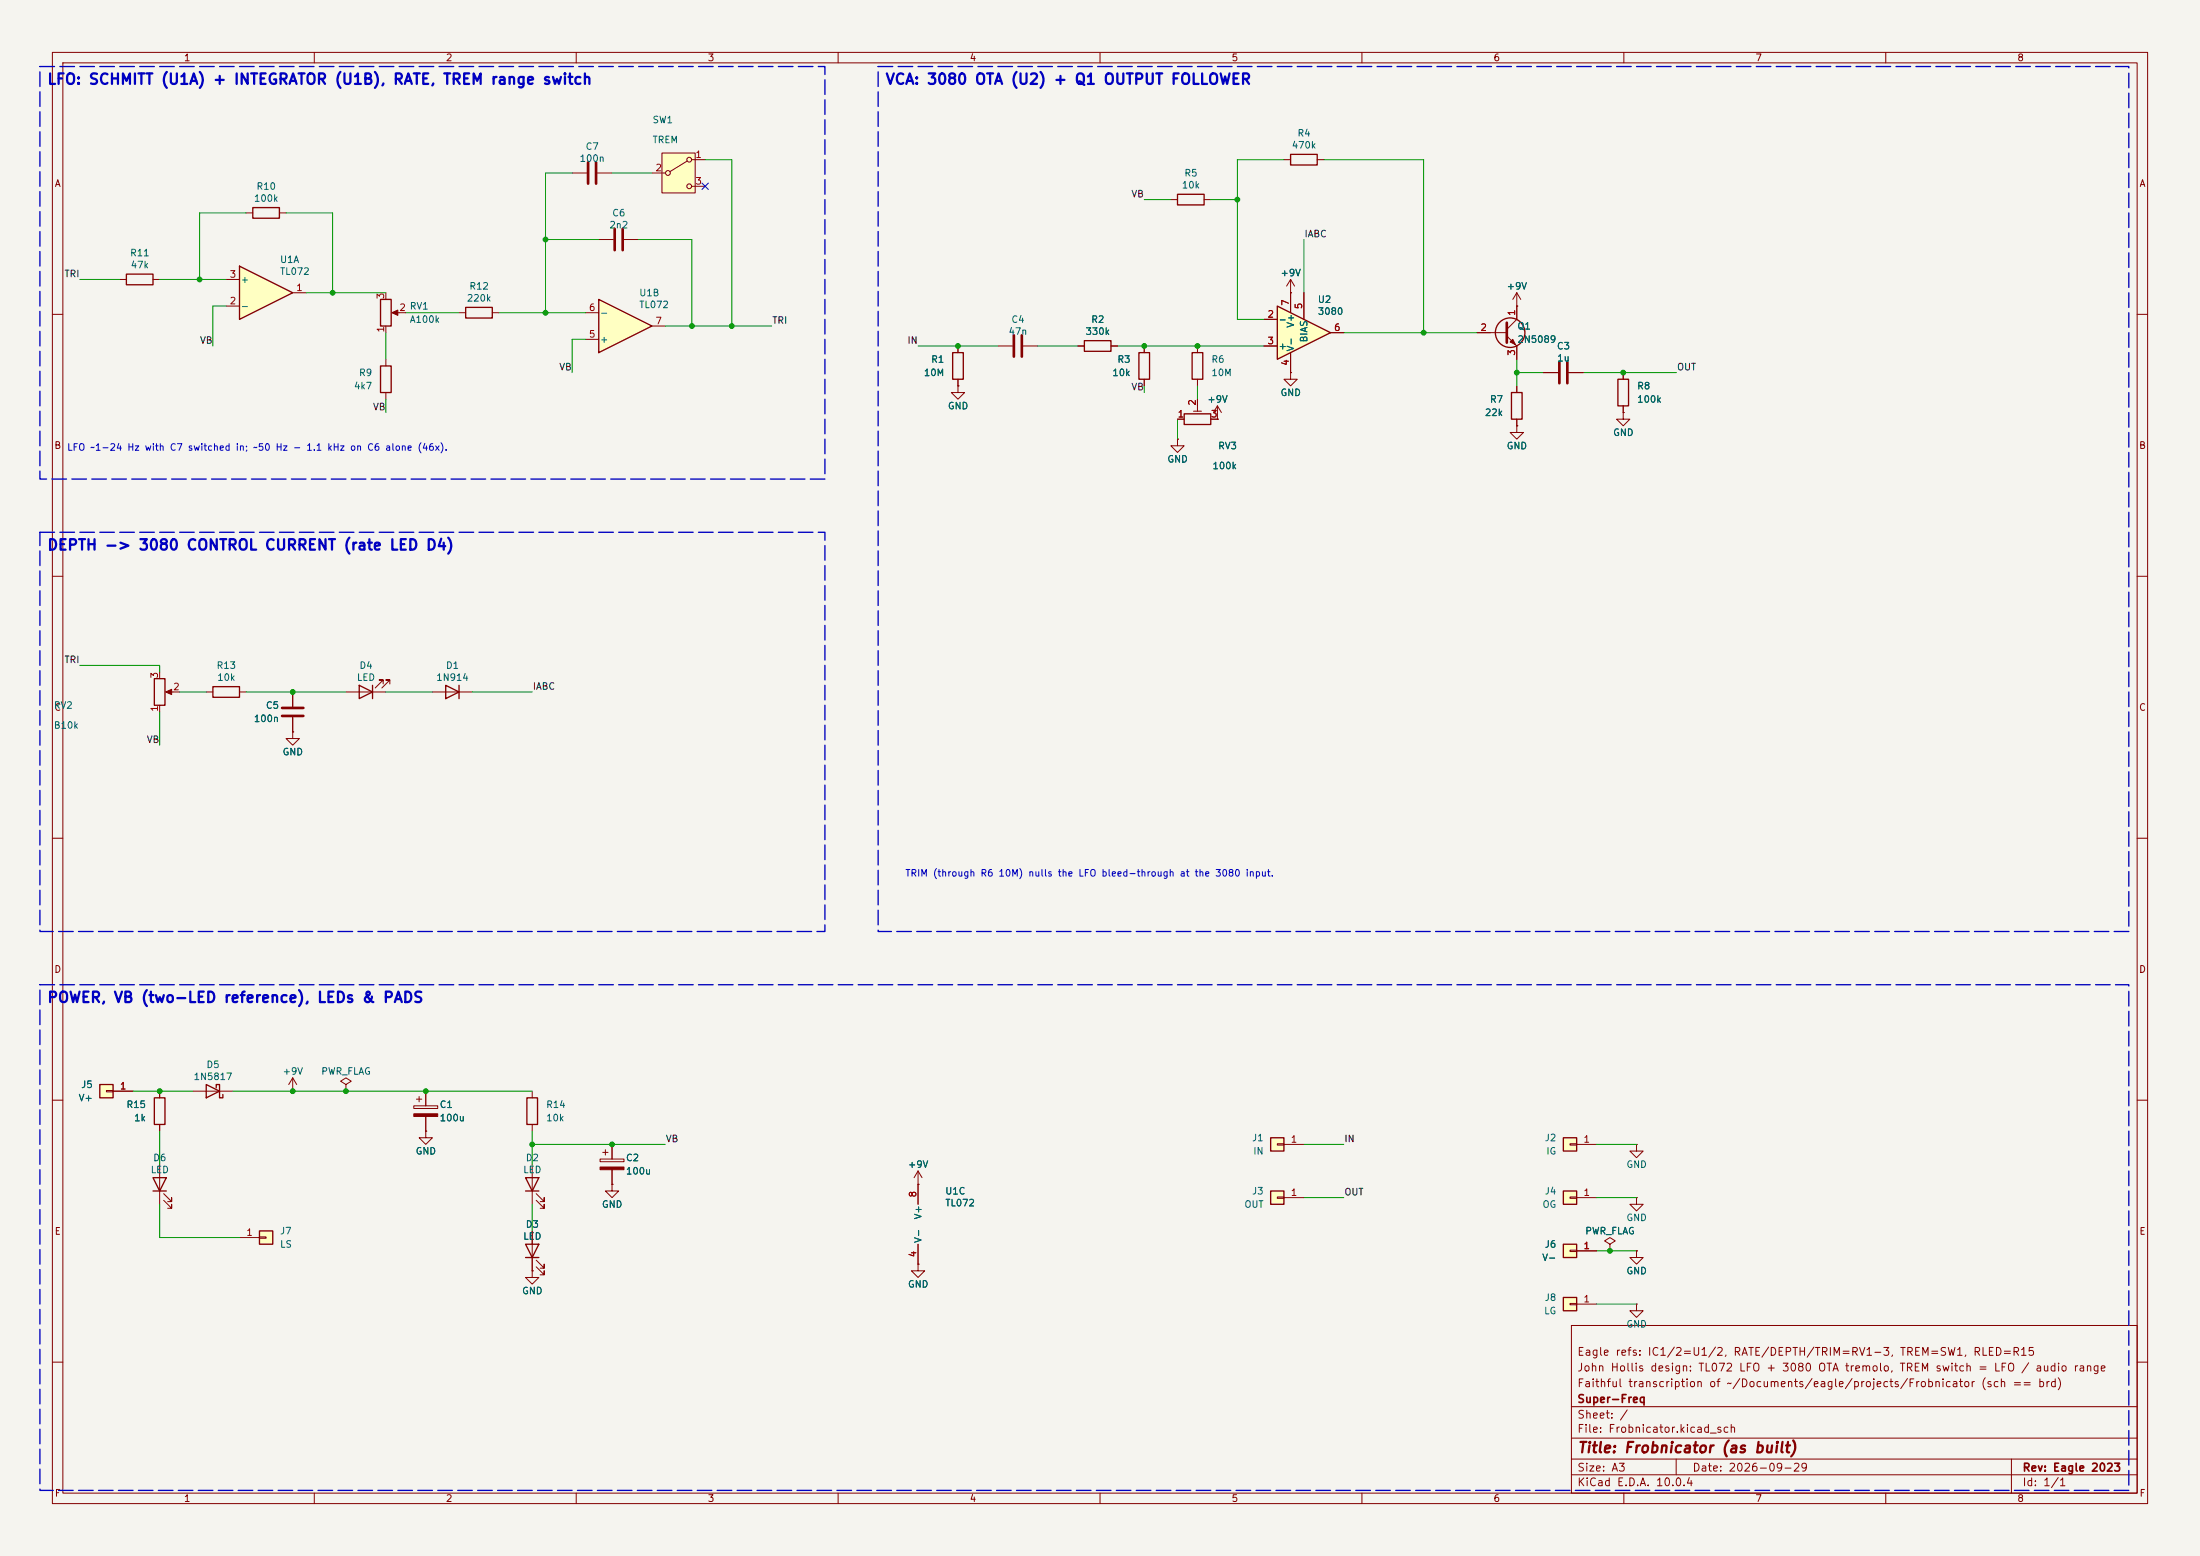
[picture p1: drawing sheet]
<svg xmlns="http://www.w3.org/2000/svg" width="420mm" height="297mm" viewBox="0 0 420 297" stroke-linecap="round" stroke-linejoin="round" font-family="sans-serif">
<path d="M0 0h420v297h-420z" fill="#f5f4ef" stroke="#f5f4ef" stroke-width=".19"/>
<g fill="none" stroke="#840000" stroke-width=".19">
<path d="M10 10h400v277h-400zM12 12h396v273h-396zM60 10v2M110 10v2M160 10v2M210 10v2M260 10v2M310 10v2M360 10v2M289.6 58.4h.1M289.6 55.9l-.8 1.3M289.6 55.9l.7 1.3"/>
<path d="M289.6 55.9v5.1l-1.9 1.9M10 60h2M281.9 63.5h5.8M287.7 64.1l1.9 1.9v2.6M294.6 71.1h2.8M299.5 71.1h2.8M408 60h2M10 110h2M408 110h2M66 132.1h7.7M73.2 130.6v-.8h-.8h.8l-1.6 1.5M74.4 130.6v-.8h-.7h.7l-1.5 1.5"/>
<path d="M82.5 132.1h7.7M10 160h2M408 160h2M10 210h2M408 210h2M101.6 234.9v7.7M102.4 241.8l1.5 1.5v-.7v.7h-.8M102.4 240.5l1.5 1.6v-.8v.8h-.8M300 253h108v32h-108zM10 260h2M300 278.5h108M300 274.5h108"/>
<path d="M300 268.5h108M320 278.5v3M384 278.5v6.5M408 260h2M60 285v2M110 285v2M160 285v2M210 285v2M260 285v2M300 281.5h108M310 285v2M360 285v2"/>
</g>
<g fill="none" stroke="#840000" stroke-width=".25">
<path d="M68.6 130.8l2.5 1.3-2.5 1.3zM71.1 130.8v2.6M85.1 130.8l2.5 1.3-2.5 1.3zM87.6 130.8v2.6M100.3 237.5h2.6l-1.3 2.5zM100.3 240h2.6"/>
<circle cx="288.3" cy="63.5" r="2.82"/>
</g>
<path d="M287.7 61.6v3.8M297.7 69.1v4.1M299.2 69.1v4.1" fill="none" stroke="#840000" stroke-width=".51"/>
<path d="M288.3 65.3l.5-.5 .5 1z" fill="#840000" stroke="#840000" stroke-width=".19"/>
<path d="M126.4 29.2h6.3v7.6h-6.3z" fill="#ffffc2"/>
<g fill="none" stroke="#840000" stroke-width=".19">
<path d="M124.5 33h2.5M126.4 29.2h6.3v7.6h-6.3zM131.2 30.7l-3.3 2.1M132.1 30.5h2.5M132.1 35.6h2.5"/>
<circle cx="127.5" cy="33" r=".46"/>
<circle cx="131.6" cy="35.6" r=".46"/>
<circle cx="131.6" cy="30.5" r=".46"/>
</g>
<path d="M243.8 58.4l10.2 5.1-10.2 5.1z" fill="#ffffc2"/>
<path d="M243.8 58.4l10.2 5.1-10.2 5.1z" fill="none" stroke="#840000" stroke-width=".25"/>
<path d="M109.2 33h2.8M114 33h2.8M246.4 55.9v3.8M248.9 55.9v5.1M241.3 61h2.5M241.3 66h2.5M246.4 67.3v3.8M254 63.5h2.5" fill="none" stroke="#840000" stroke-width=".19"/>
<path d="M112.3 31v4.1M113.8 31v4.1" fill="none" stroke="#840000" stroke-width=".51"/>
<path d="M19 207h2.6v2.6h-2.6z" fill="#ffffc2"/>
<path d="M19 207h2.6v2.6h-2.6zM29.5 209.6h2v5h-2z" fill="none" stroke="#840000" stroke-width=".25"/>
<path d="M20.3 208.2h1.3v.2h-1.3zM21.6 208.3h3.8M30.5 208.3v1.3M30.5 214.6v1.3" fill="none" stroke="#840000" stroke-width=".19"/>
<path d="M49.5 234.9h2.6v2.6h-2.6z" fill="#ffffc2"/>
<path d="M49.5 234.9h2.6v2.6h-2.6z" fill="none" stroke="#840000" stroke-width=".25"/>
<path d="M45.7 236.2h3.8M49.5 236.1h1.3v.2h-1.3zM175.3 226.1h.1M175.3 223.5l-.8 1.3M175.3 223.5l.7 1.3M175.3 223.5v6.4M175.3 237.5v3.8M175.3 241.3v1.3h1.2l-1.2 1.2-1.3-1.2h1.3M175.3 241.3h.1" fill="none" stroke="#840000" stroke-width=".19"/>
<path d="M242.6 217.2h2.5v2.5h-2.5z" fill="#ffffc2"/>
<path d="M242.6 217.2h2.5v2.5h-2.5z" fill="none" stroke="#840000" stroke-width=".25"/>
<path d="M243.8 218.3h1.3v.3h-1.3zM245.1 218.4h3.8" fill="none" stroke="#840000" stroke-width=".19"/>
<path d="M242.6 227.3h2.5v2.6h-2.5z" fill="#ffffc2"/>
<path d="M242.6 227.3h2.5v2.6h-2.5z" fill="none" stroke="#840000" stroke-width=".25"/>
<path d="M312.4 218.4v1.3h1.3l-1.3 1.3-1.3-1.3h1.3M312.4 218.4h.1M243.8 228.5h1.3v.2h-1.3zM245.1 228.6h3.8M307.3 237.5l1.1-.6-1.1-.7-1 .7 1 .6v1.3M307.3 238.8h.1M312.4 228.6v1.3h1.3l-1.3 1.2-1.3-1.2h1.3M312.4 228.6h.1" fill="none" stroke="#840000" stroke-width=".19"/>
<path d="M298.4 217.2h2.6v2.5h-2.6z" fill="#ffffc2"/>
<path d="M298.4 217.2h2.6v2.5h-2.6z" fill="none" stroke="#840000" stroke-width=".25"/>
<path d="M299.7 218.3h1.3v.3h-1.3zM301 218.4h3.8" fill="none" stroke="#840000" stroke-width=".19"/>
<path d="M298.4 227.3h2.6v2.6h-2.6z" fill="#ffffc2"/>
<path d="M298.4 227.3h2.6v2.6h-2.6z" fill="none" stroke="#840000" stroke-width=".25"/>
<path d="M299.7 228.5h1.3v.2h-1.3zM301 228.6h3.8" fill="none" stroke="#840000" stroke-width=".19"/>
<path d="M298.4 237.5h2.6v2.5h-2.6z" fill="#ffffc2"/>
<path d="M298.4 237.5h2.6v2.5h-2.6z" fill="none" stroke="#840000" stroke-width=".25"/>
<path d="M299.7 238.6h1.3v.3h-1.3zM301 238.8h3.8M312.4 238.8v1.2h1.3l-1.3 1.3-1.3-1.3h1.3M312.4 238.8h.1M312.4 248.9v1.3h1.3l-1.3 1.3-1.3-1.3h1.3M312.4 248.9h.1" fill="none" stroke="#840000" stroke-width=".19"/>
<path d="M298.4 247.6h2.6v2.6h-2.6z" fill="#ffffc2"/>
<path d="M298.4 247.6h2.6v2.6h-2.6z" fill="none" stroke="#840000" stroke-width=".25"/>
<path d="M299.7 248.8h1.3v.2h-1.3zM301 248.9h3.8" fill="none" stroke="#840000" stroke-width=".19"/>
<path d="M45.7 50.8l10.2 5.1-10.2 5.1z" fill="#ffffc2"/>
<path d="M45.7 50.8l10.2 5.1-10.2 5.1zM88.9 58.7h5.1v2h-5.1z" fill="none" stroke="#840000" stroke-width=".25"/>
<path d="M43.2 58.4h2.5M43.2 53.3h2.5M55.9 55.9h2.5M87.6 59.7h1.3M94 59.7h1.2" fill="none" stroke="#840000" stroke-width=".19"/>
<path d="M114.3 57.2l10.2 5-10.2 5.1z" fill="#ffffc2"/>
<g fill="none" stroke="#840000" stroke-width=".25">
<path d="M48.3 39.6h5v2.1h-5zM224.8 37.1h5.1v2h-5.1zM246.4 29.5h5.1v2h-5.1zM24.1 52.3h5.1v2.1h-5.1zM72.6 57.2h2.1v5h-2.1zM114.3 57.2l10.2 5-10.2 5.1zM72.6 69.9h2.1v5h-2.1zM181.9 67.3h2v5.1h-2zM207 65h5.1v2.1h-5.1zM217.4 67.3h2.1v5.1h-2.1zM226.1 79h5v2h-5zM227.6 67.3h2v5.1h-2z"/>
<path d="M288.5 74.9h2.1v5.1h-2.1zM308.9 72.4h2v5.1h-2zM29.5 129.5h2v5.1h-2zM40.6 131.1h5.1v2h-5.1zM39.4 207l2.5 1.3-2.5 1.3zM41.3 207.6v-.6h.6v2.6h.6v-.7M100.6 209.6h2v5h-2zM29.2 224.8h2.5l-1.2 2.5zM29.2 227.3h2.5M100.3 224.8h2.6l-1.3 2.5zM100.3 227.3h2.6"/>
</g>
<g fill="none" stroke="#840000" stroke-width=".19">
<path d="M223.5 38.1h1.3M229.9 38.1h1.2M245.1 30.5h1.3M251.5 30.5h1.2M22.9 53.3h1.2M29.2 53.3h1.3M47 40.6h1.3M53.3 40.6h1.3M73.7 55.9v1.3M75.2 59.7h2.3M111.8 59.7h2.5M114.3 45.7h2.8"/>
<path d="M119.1 45.7h2.8M246.4 55.9h.1M246.4 53.3l-.8 1.3M246.4 53.3l.7 1.3M246.4 53.3v6.4M248.9 55.9v5.1M289.6 58.4h.1M289.6 58.4v2.6M73.7 62.2v1.3M73.7 68.6v1.3M73.7 74.9v1.3M111.8 64.8h2.5"/>
<path d="M124.5 62.2h2.5M182.9 73.7v1.2h1.2l-1.2 1.3-1.3-1.3h1.3M182.9 73.7h.1M182.9 66v1.3M182.9 72.4v1.3M190.5 66h2.8M195.3 66h2.8M205.7 66h1.3M212.1 66h1.3M218.4 66v1.3M218.4 72.4v1.3M227.8 78.5h1.6"/>
<path d="M228.6 66v1.3M228.6 72.4v1.3M228.6 76.2v2.3M232.4 77.5l-.8 1.2M232.4 77.5l.8 1.2M232.4 77.5v2.5M241.3 66h2.5M241.3 61h2.5M246.4 71.1v1.3h1.2l-1.2 1.3-1.3-1.3h1.3M246.4 71.1h.1M246.4 67.3v3.8M254 63.5h2.5"/>
<path d="M281.9 63.5h2.6M289.6 66v2.6M289.6 73.7v1.2M294.6 71.1h2.8M299.5 71.1h2.8M309.9 78.7v1.3h1.2l-1.2 1.3-1.3-1.3h1.3M309.9 78.7h.1M309.9 71.1v1.3M309.9 77.5v1.2M224.8 83.8v1.3h1.3l-1.3 1.3-1.3-1.3h1.3M224.8 83.8h.1M224.8 80h1.3"/>
<path d="M231.1 80h1.3M232.4 80h.1M289.6 81.3v1.3h1.2l-1.2 1.2-1.3-1.2h1.3M289.6 81.3h.1M289.6 80v1.3M30.5 128.3v1.2M30.5 134.6v1.3M32 132.1h2.3M39.4 132.1h1.2M45.7 132.1h1.3M55.9 139.7v1.3h1.2l-1.2 1.2-1.3-1.2h1.3M55.9 139.7h.1"/>
<path d="M55.9 132.1v2.8M55.9 136.9v2.8M21.6 208.3h3.8M30.5 208.3v1.3M30.5 214.6v1.3M36.8 208.3h7.6M55.9 208.3h.1M55.9 205.7l-.8 1.3M55.9 205.7l.7 1.3M55.9 205.7v2.6M66 207l1.1-.6-1.1-.7-1 .7 1 .6v1.3M66 208.3h.1"/>
<path d="M79 211.1h4.6v.5h-4.6zM79.5 209.8h1M80 209.3v1M81.3 215.9v1.3h1.2l-1.2 1.2-1.3-1.2h1.3M81.3 215.9h.1M81.3 208.3v2.8M81.3 213.1v2.8M101.6 208.3v1.3M101.6 214.6v1.3M115.1 220h1M115.6 219.5v1M116.8 218.4v2.8"/>
<path d="M30.5 222.2v7.7M31.2 229.1l1.6 1.5v-.7v.7h-.8M31.2 227.8l1.6 1.6v-.8v.8h-.8M101.6 222.2v7.7M101.6 234.9v2.6M102.4 229.1l1.5 1.5v-.7v.7h-.8M102.4 227.8l1.5 1.6v-.8v.8h-.8M114.6 221.2h4.5v.5h-4.5zM116.8 226.1v1.2h1.3l-1.3 1.3-1.2-1.3h1.2M116.8 226.1h.1M116.8 223.3v2.8M175.3 226.1h.1"/>
<path d="M175.3 226.1v3.8M175.3 237.5v3.8M301 238.8h3.8M307.3 238.8h.1M312.4 238.8h.1M101.6 242.6v1.2h1.3l-1.3 1.3-1.3-1.3h1.3M101.6 242.6h.1M101.6 240v2.6M175.3 241.3h.1"/>
</g>
<path d="M117.3 43.7v4.1M118.9 43.7v4.1M193.5 64v4.1M195.1 64v4.1M53.8 135.1h4.1M53.8 136.7h4.1" fill="none" stroke="#840000" stroke-width=".51"/>
<g fill="#840000" stroke="#840000" stroke-width=".19">
<path d="M74.8 59.7l1.1-.5v1z"/>
<path d="M114.6 222.8h4.5v.5h-4.5z"/>
<path d="M79 212.6h4.6v.5h-4.6z"/>
<path d="M31.6 132.1l1.2-.5v1z"/>
</g>
<g fill="none" stroke="#009600" stroke-width=".19">
<path d="M109.2 33h-5.1v26.7M116.8 33h7.7M134.6 30.5h5.1v31.7M218.4 38.1h5.1M231.1 38.1h5.1M245.1 30.5h-8.9v30.5h5.1M252.7 30.5h19.1v33M15.2 53.3h7.7M30.5 53.3h12.7M43.2 58.4h-2.6v7.6M47 40.6h-8.9v12.7M54.6 40.6h8.9v15.3"/>
<path d="M58.4 55.9h15.3M77.5 59.7h10.1M95.2 59.7h16.6M104.1 45.7h10.2M121.9 45.7h10.2v16.5M248.9 45.7v10.2M73.7 63.5v5.1M73.7 76.2v2.5M111.8 64.8h-2.6v6.3M127 62.2h20.3M175.3 66h15.2M198.1 66h7.6"/>
<path d="M213.4 66h27.9M218.4 73.7v1.2M228.6 73.7v2.5M256.5 63.5h25.4M289.6 68.6v5.1M289.6 71.1h5M302.3 71.1h17.7M224.8 80v3.8M15.2 127h15.3v1.3M30.5 135.9v6.3M34.3 132.1h5.1M47 132.1h19"/>
<path d="M73.7 132.1h8.8M90.2 132.1h11.4M25.4 208.3h11.4M30.5 215.9v6.3M44.4 208.3h57.2M101.6 215.9v6.3M101.6 218.4h25.4M248.9 218.4h7.6M304.8 218.4h7.6M30.5 229.9v6.3h15.2M101.6 229.9v5M248.9 228.6h7.6"/>
<path d="M304.8 228.6h7.6M304.8 238.8h7.6M304.8 248.9h7.6"/>
</g>
<path d="M134 35l1.2 1.2M135.2 35l-1.2 1.2" fill="none" stroke="#000084" stroke-width=".19"/>
<path d="M7.6 12.7h149.9v78.7h-149.9zM167.6 12.7h238.8v165.1h-238.8zM7.6 101.6h149.9v76.2h-149.9zM7.6 188h398.8v96.5h-398.8z" fill="none" stroke="#0000c2" stroke-width=".25" stroke-dasharray="2.8 1"/>
<g fill="#009600" stroke="#009600" stroke-width=".19">
<circle cx="132.1" cy="62.2" r=".46"/>
<circle cx="139.7" cy="62.2" r=".46"/>
<circle cx="104.1" cy="59.7" r=".46"/>
<circle cx="236.2" cy="38.1" r=".46"/>
<circle cx="182.9" cy="66" r=".46"/>
<circle cx="218.4" cy="66" r=".46"/>
<circle cx="289.6" cy="71.1" r=".46"/>
<circle cx="271.8" cy="63.5" r=".46"/>
<circle cx="66" cy="208.3" r=".46"/>
<circle cx="81.3" cy="208.3" r=".46"/>
<circle cx="55.9" cy="132.1" r=".46"/>
<circle cx="55.9" cy="208.3" r=".46"/>
<circle cx="30.5" cy="208.3" r=".46"/>
<circle cx="101.6" cy="218.4" r=".46"/>
<circle cx="116.8" cy="218.4" r=".46"/>
<circle cx="38.1" cy="53.3" r=".46"/>
<circle cx="104.1" cy="45.7" r=".46"/>
<circle cx="63.5" cy="55.9" r=".46"/>
<circle cx="309.9" cy="71.1" r=".46"/>
<circle cx="307.3" cy="238.8" r=".46"/>
<circle cx="228.6" cy="66" r=".46"/>
</g>
<g font-size="2" fill="#0000c2">
<text x="8.9" y="16.6">LFO: SCHMITT (U1A) + INTEGRATOR (U1B), RATE, TREM range switch</text>
<text x="168.9" y="16.6">VCA: 3080 OTA (U2) + Q1 OUTPUT FOLLOWER</text>
<text x="8.9" y="105.5">DEPTH -&gt; 3080 CONTROL CURRENT (rate LED D4)</text>
<text x="8.9" y="191.9">POWER, VB (two-LED reference), LEDs &amp; PADS</text>
</g>
<text font-size="2" fill="#840000" x="301" y="277.8">Title: Frobnicator (as built)</text>
<g font-size="1.5" fill="#840000">
<text x="301" y="262.1">John Hollis design: TL072 LFO + 3080 OTA tremolo, TREM switch = LFO / audio range</text>
<text x="301" y="259.1">Eagle refs: IC1/2=U1/2, RATE/DEPTH/TRIM=RV1-3, TREM=SW1, RLED=R15</text>
<text x="301" y="268.1">Super-Freq</text>
<text x="301" y="265.1">Faithful transcription of ~/Documents/eagle/projects/Frobnicator (sch == brd)</text>
<text x="301" y="273.8">File: Frobnicator.kicad_sch</text>
<text x="301" y="271.1">Sheet: /</text>
<text x="301" y="281.2">Size: A3</text>
<text x="323" y="281.2">Date: 2026-09-29</text>
<text x="386" y="281.2">Rev: Eagle 2023</text>
<text x="301" y="284">KiCad E.D.A. 10.0.4</text>
<text x="386" y="284">Id: 1/1</text>
</g>
<g font-size="1.3" fill="#840000">
<text x="35" y="12">1</text>
<text x="85" y="12">2</text>
<text x="135" y="12">3</text>
<text x="185" y="12">4</text>
<text x="235" y="12">5</text>
<text x="285" y="12">6</text>
<text x="335" y="12">7</text>
<text x="385" y="12">8</text>
<text x="10.3" y="36">A</text>
<text x="408.3" y="36">A</text>
<text x="10.3" y="86">B</text>
<text x="408.2" y="86">B</text>
<text x="10.3" y="136">C</text>
<text x="408.2" y="136">C</text>
<text x="10.3" y="186">D</text>
<text x="408.2" y="186">D</text>
<text x="10.3" y="236">E</text>
<text x="408.3" y="236">E</text>
<text x="10.3" y="286">F</text>
<text x="35" y="287">1</text>
<text x="85" y="287">2</text>
<text x="135" y="287">3</text>
<text x="185" y="287">4</text>
<text x="235" y="287">5</text>
<text x="285" y="287">6</text>
<text x="335" y="287">7</text>
<text x="385" y="287">8</text>
<text x="408.3" y="286">F</text>
</g>
<g font-size="1.3" fill="#006464">
<text x="124.5" y="23.8">SW1</text>
<text x="111.7" y="28.9">C7</text>
<text x="124.5" y="27.6">TREM</text>
<text x="246.5" y="28.7">470k</text>
<text x="247.6" y="26.4">R4</text>
<text x="110.5" y="31.2">100n</text>
<text x="226" y="34">R5</text>
<text x="48.4" y="38.8">100k</text>
<text x="48.9" y="36.5">R10</text>
<text x="116.8" y="41.6">C6</text>
<text x="225.5" y="36.3">10k</text>
<text x="116.2" y="43.9">2n2</text>
<text x="24.7" y="49.2">R11</text>
<text x="24.8" y="51.5">47k</text>
<text x="53.3" y="50.5">U1A</text>
<text x="53.3" y="52.8">TL072</text>
<text x="244.3" y="53">+9V</text>
<text x="45.8" y="59.4">-</text>
<text x="45.8" y="54.3">+</text>
<text x="89" y="57.9">220k</text>
<text x="89.5" y="55.6">R12</text>
<text x="121.9" y="56.9">U1B</text>
<text x="121.9" y="59.1">TL072</text>
<text x="251.5" y="58.1">U2</text>
<text x="287.5" y="55.6">+9V</text>
<text x="78.1" y="61.9">A100k</text>
<text x="114.4" y="65.7">+</text>
<text x="114.4" y="60.7">-</text>
<text x="192.4" y="64.2">47n</text>
<text x="193" y="61.9">C4</text>
<text x="207.1" y="64.2">330k</text>
<text x="208.2" y="61.9">R2</text>
<text x="244" y="61.9">-</text>
<text x="247.4" y="62.7" transform="rotate(-90 247.4 62.7)">V+</text>
<text x="249.9" y="65.5" transform="rotate(-90 249.9 65.5)">BIAS</text>
<text x="251.5" y="60.4">3080</text>
<text x="289.6" y="63.2">Q1</text>
<text x="289.6" y="65.7">2N5089</text>
<text x="177.6" y="69.6">R1</text>
<text x="213.2" y="69.6">R3</text>
<text x="231.1" y="69.6">R6</text>
<text x="244" y="67">+</text>
<text x="247.4" y="67.2" transform="rotate(-90 247.4 67.2)">V-</text>
<text x="297.1" y="67">C3</text>
<text x="297.2" y="69.3">1u</text>
<text x="67.5" y="74.6">4k7</text>
<text x="68.4" y="72.1">R9</text>
<text x="176.3" y="72.1">10M</text>
<text x="212.2" y="72.1">10k</text>
<text x="230.4" y="77.2">+9V</text>
<text x="231.1" y="72.1">10M</text>
<text x="244.3" y="75.9">GND</text>
<text x="284.3" y="77.2">R7</text>
<text x="312.4" y="74.6">R8</text>
<text x="312.4" y="77.2">100k</text>
<text x="180.8" y="78.4">GND</text>
<text x="283.4" y="79.7">22k</text>
<text x="307.8" y="83.5">GND</text>
<text x="222.8" y="88.6">GND</text>
<text x="231.4" y="89.9">100k</text>
<text x="232.4" y="86.1">RV3</text>
<text x="287.5" y="86.1">GND</text>
<text x="41.2" y="128">R13</text>
<text x="41.4" y="130.3">10k</text>
<text x="68" y="130.3">LED</text>
<text x="68.5" y="128">D4</text>
<text x="83.2" y="130.3">1N914</text>
<text x="85" y="128">D1</text>
<text x="10.2" y="135.6">RV2</text>
<text x="50.6" y="135.6">C5</text>
<text x="10.2" y="139.4">B10k</text>
<text x="48.3" y="138.1">100n</text>
<text x="53.8" y="144.5">GND</text>
<text x="15.4" y="208">J5</text>
<text x="36.8" y="206.5">1N5817</text>
<text x="39.3" y="204.2">D5</text>
<text x="53.8" y="205.4">+9V</text>
<text x="61.2" y="205.4">PWR_FLAG</text>
<text x="14.9" y="210.5">V+</text>
<text x="24" y="211.8">R15</text>
<text x="25.5" y="214.3">1k</text>
<text x="83.8" y="211.8">C1</text>
<text x="83.8" y="214.3">100u</text>
<text x="104.1" y="214.3">10k</text>
<text x="104.1" y="211.8">R14</text>
<text x="29.1" y="222">D6</text>
<text x="79.2" y="220.7">GND</text>
<text x="100.3" y="222">D2</text>
<text x="119.4" y="222">C2</text>
<text x="238.9" y="218.1">J1</text>
<text x="239.2" y="220.7">IN</text>
<text x="294.8" y="218.1">J2</text>
<text x="295.1" y="220.7">IG</text>
<text x="28.7" y="224.2">LED</text>
<text x="99.8" y="224.2">LED</text>
<text x="119.4" y="224.5">100u</text>
<text x="173.2" y="223.2">+9V</text>
<text x="310.4" y="223.2">GND</text>
<text x="114.8" y="230.8">GND</text>
<text x="176.2" y="232.9" transform="rotate(-90 176.2 232.9)">V+</text>
<text x="180.3" y="228.3">U1C</text>
<text x="180.3" y="230.6">TL072</text>
<text x="237.5" y="230.8">OUT</text>
<text x="238.9" y="228.3">J3</text>
<text x="294.4" y="230.8">OG</text>
<text x="294.8" y="228.3">J4</text>
<text x="310.4" y="233.4">GND</text>
<text x="53.3" y="235.9">J7</text>
<text x="53.3" y="238.5">LS</text>
<text x="99.8" y="236.9">LED</text>
<text x="100.3" y="234.7">D3</text>
<text x="176.2" y="237.4" transform="rotate(-90 176.2 237.4)">V-</text>
<text x="294.8" y="238.5">J6</text>
<text x="302.5" y="235.9">PWR_FLAG</text>
<text x="294.3" y="241">V-</text>
<text x="310.4" y="243.5">GND</text>
<text x="99.6" y="247.4">GND</text>
<text x="173.2" y="246.1">GND</text>
<text x="294.7" y="251.2">LG</text>
<text x="294.8" y="248.6">J8</text>
<text x="310.4" y="253.7">GND</text>
</g>
<g font-size="1.3" fill="#a90000">
<text x="125" y="33">2</text>
<text x="132.6" y="30.5">1</text>
<text x="132.6" y="35.5">3</text>
<text x="43.7" y="53.3">3</text>
<text x="43.7" y="58.4">2</text>
<text x="56.4" y="55.9">1</text>
<text x="73.6" y="57.2" transform="rotate(-90 73.6 57.2)">3</text>
<text x="76.1" y="59.7">2 RV1</text>
<text x="112.3" y="59.7">6</text>
<text x="246.4" y="58.5" transform="rotate(-90 246.4 58.5)">7</text>
<text x="248.9" y="59.1" transform="rotate(-90 248.9 59.1)">5</text>
<text x="73.6" y="63.6" transform="rotate(-90 73.6 63.6)">1</text>
<text x="112.3" y="64.7">5</text>
<text x="125" y="62.2">7</text>
<text x="241.9" y="60.9">2</text>
<text x="254.6" y="63.5">6</text>
<text x="282.5" y="63.5">2</text>
<text x="289.5" y="60.4" transform="rotate(-90 289.5 60.4)">1</text>
<text x="241.9" y="66">3</text>
<text x="246.4" y="69.9" transform="rotate(-90 246.4 69.9)">4</text>
<text x="289.5" y="68" transform="rotate(-90 289.5 68)">3</text>
<text x="228.6" y="77.5" transform="rotate(-90 228.6 77.5)">2</text>
<text x="224.7" y="80">1</text>
<text x="231.1" y="80">3</text>
<text x="30.5" y="129.6" transform="rotate(-90 30.5 129.6)">3</text>
<text x="30.5" y="136" transform="rotate(-90 30.5 136)">1</text>
<text x="32.9" y="132.1">2</text>
<text x="22.8" y="208.3">1</text>
<text x="246.3" y="218.4">1</text>
<text x="302.2" y="218.4">1</text>
<text x="175.2" y="228.7" transform="rotate(-90 175.2 228.7)">8</text>
<text x="246.3" y="228.6">1</text>
<text x="302.2" y="228.6">1</text>
<text x="46.9" y="236.2">1</text>
<text x="302.2" y="238.7">1</text>
<text x="175.2" y="240.1" transform="rotate(-90 175.2 240.1)">4</text>
<text x="302.2" y="248.9">1</text>
</g>
<g font-size="1.3" fill="#0f0f0f">
<text x="215.9" y="38">VB</text>
<text x="248.9" y="45.6">IABC</text>
<text x="12.2" y="53.2">TRI</text>
<text x="38.1" y="65.9">VB</text>
<text x="147.3" y="62.1">TRI</text>
<text x="173.1" y="65.9">IN</text>
<text x="106.7" y="71">VB</text>
<text x="320" y="71">OUT</text>
<text x="215.9" y="74.8">VB</text>
<text x="71.1" y="78.6">VB</text>
<text x="12.2" y="126.9">TRI</text>
<text x="101.6" y="132">IABC</text>
<text x="27.9" y="142.1">VB</text>
<text x="127" y="218.3">VB</text>
<text x="256.5" y="218.3">IN</text>
<text x="256.5" y="228.5">OUT</text>
</g>
<g font-size="1.3" fill="#0000c2">
<text x="12.7" y="86.3">LFO ~1-24 Hz with C7 switched in; ~50 Hz - 1.1 kHz on C6 alone (46x).</text>
<text x="172.7" y="167.6">TRIM (through R6 10M) nulls the LFO bleed-through at the 3080 input.</text>
</g>
</svg>
